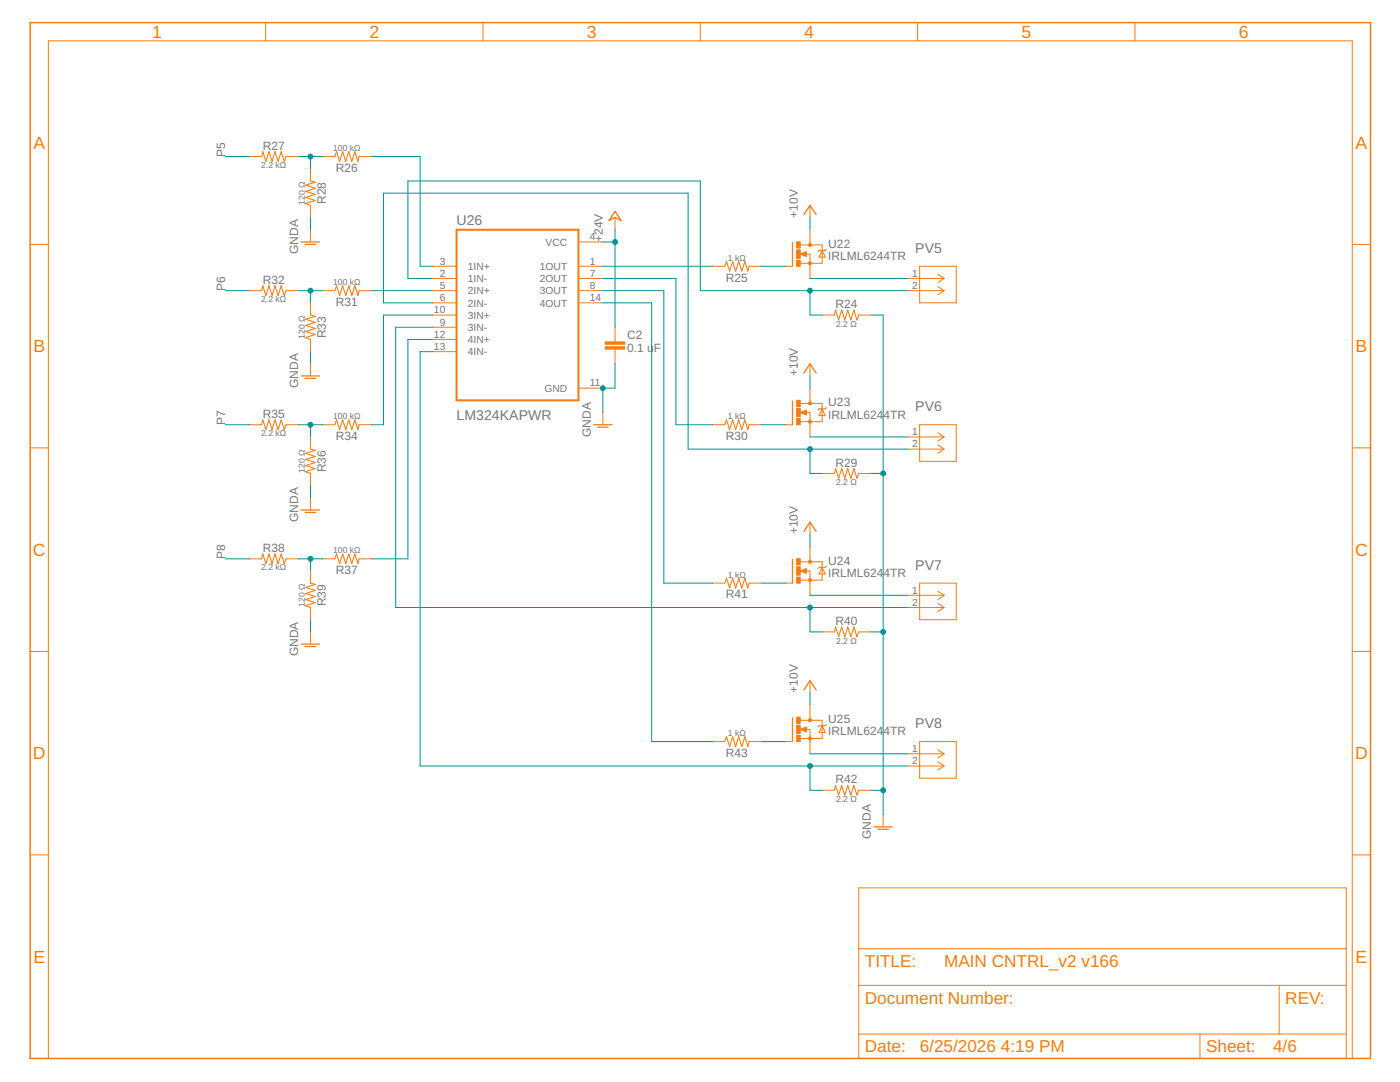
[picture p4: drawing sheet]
<svg xmlns="http://www.w3.org/2000/svg" width="279mm" height="216mm" viewBox="0 0 279 216" stroke-linecap="round" stroke-linejoin="round" font-family="sans-serif">
<g fill="none" stroke="#f57c10" stroke-width=".25">
<path d="M60.1 48.3h3.7M60.9 48.8h2.1M122.7 42.2l1.3 1.8-1.3-.6-1.2 .6zM158.2 48.4v4.7M160.4 42.8l1.2-1.8 1.3 1.8M60.1 75h3.7M60.9 75.5h2.1M160.4 74.4l1.2-1.8 1.3 1.8M118.5 84.8h3.6M119.3 85.2h2M158.2 80v4.8M60.1 101.8h3.7"/>
<path d="M60.9 102.3h2.1M158.2 111.6v4.8M160.4 106l1.2-1.8 1.3 1.8M60.1 128.5h3.7M60.9 129h2.1M160.4 137.6l1.2-1.8 1.3 1.8M158.2 143.2v4.8M174.4 165h3.7M175.2 165.5h2.1"/>
</g>
<g fill="none" stroke="#f57c10" stroke-width=".2">
<path d="M53 4.5v3.6M96.4 4.5v3.6M139.8 4.5v3.6M183.1 4.5v3.6M226.5 4.5v3.6M49.8 31.2h2.4M57.1 31.2h2.4M62 33.7v2.4M64.4 31.2h2.4M71.7 31.2h2.4M6 48.8h3.7M49.8 58h2.4"/>
<path d="M57.1 58h2.4M62 41v2.4M62 45.8v2.5M64.4 58h2.4M71.7 58h2.4M86.3 53.1h4.8M86.3 55.6h4.8M86.3 58h4.8M115.4 53.1h4.9M115.4 55.6h4.9M115.4 58h4.9M115.4 48.3h4.9"/>
<path d="M122.7 43.4v2.4M142.2 53.1h2.4M149.5 53.1h2.4M156.8 53.1h1.4M159.7 50.7l1.2-.5v1zM159.7 48.9h4.4v3.6h-4.4M160.8 50.7h.8v4.9M161.6 41v2.4M161.6 45.8v3.1M164.1 50l.6 1.3h-1.2zM164.9 49.7l-.2 .3h-1.2l-.3 .2M181.1 55.6h7.3"/>
<path d="M181.1 58h7.3M183.5 53.1h7.3v7.3h-7.3zM187.2 54.8l1.2 .8M187.2 57.2l1.2 .8M188.4 55.6l-1.2 .8M188.4 58l-1.2 .8M269.9 48.8h3.6M62 60.4v2.5M62 67.7v2.5M62 72.6v2.4M86.3 62.9h4.8M86.3 60.4h4.8"/>
<path d="M86.3 65.3h4.8M86.3 67.7h4.8M86.3 70.2h4.8M115.4 60.4h4.9M115.4 77.4h4.9M122.7 65.3v2.9M122.7 69.7v2.9M161.6 72.6v2.4M161.6 77.4v3.1M164.1 62.9h2.4M171.4 62.9h2.4M6 89.4h3.7"/>
<path d="M49.8 84.8h2.4M57.1 84.8h2.4M62 87.2v2.4M62 94.5v2.4M62 99.3v2.5M64.4 84.8h2.4M71.7 84.8h2.4M120.3 82.3v2.5M142.2 84.8h2.4M149.5 84.8h2.4M156.8 84.8h1.4M159.7 82.3l1.2-.5v1z"/>
<path d="M159.7 80.5h4.4v3.6h-4.4M160.8 82.3h.8v4.9M164.1 81.6l.6 1.3h-1.2zM164.1 94.5h2.4M164.9 81.3l-.2 .3h-1.2l-.3 .2M171.4 94.5h2.4M181.1 87.2h7.3M181.1 89.6h7.3M183.5 84.8h7.3v7.3h-7.3zM187.2 86.4l1.2 .8M187.2 88.8l1.2 .8M188.4 87.2l-1.2 .8"/>
<path d="M188.4 89.6l-1.2 .8M269.9 89.4h3.6M49.8 111.5h2.4M57.1 111.5h2.4M62 113.9v2.5M64.4 111.5h2.4M71.7 111.5h2.4M142.2 116.4h2.4M149.5 116.4h2.4M156.8 116.4h1.4M159.7 113.9l1.2-.4v.9zM159.7 112.1h4.4v3.7h-4.4"/>
<path d="M160.8 113.9h.8v4.9M161.6 104.2v2.4M161.6 109.1v3M164.1 113.2l.6 1.3h-1.2zM164.9 113l-.2 .2h-1.2l-.3 .3M181.1 118.8h7.3M183.5 116.4h7.3v7.3h-7.3zM187.2 118l1.2 .8M188.4 118.8l-1.2 .8M6 130h3.7M62 121.2v2.5M62 126.1v2.4"/>
<path d="M161.6 135.8v2.4M164.1 126.1h2.4M171.4 126.1h2.4M181.1 121.2h7.3M187.2 120.4l1.2 .8M188.4 121.2l-1.2 .8M269.9 130h3.6M142.2 148h2.4M149.5 148h2.4M156.8 148h1.4M159.7 145.5l1.2-.4v.9zM159.7 143.7h4.4v3.7h-4.4"/>
<path d="M160.8 145.5h.8v4.9M161.6 140.7v3M164.1 144.8l.6 1.4h-1.2zM164.1 157.7h2.4M164.9 144.6l-.2 .2h-1.2l-.3 .3M171.4 157.7h2.4M181.1 150.4h7.3M181.1 152.8h7.3M183.5 148h7.3v7.3h-7.3zM187.2 149.6l1.2 .8M187.2 152l1.2 .8M188.4 150.4l-1.2 .8"/>
<path d="M188.4 152.8l-1.2 .8M6 170.6h3.7M171.4 177.2h97.3v34h-97.3zM176.3 162.6v2.4M269.9 170.6h3.6M171.4 196.6h97.3M171.4 189.3h97.3M255.3 196.6v9.7M9.7 211.2v-203.1h260.2v203.1M171.4 206.3h97.3M239.5 206.3v4.9"/>
</g>
<path d="M6 4.5h267.5v206.7h-267.5zM160.8 50.5l-.8 .2 .8 .2v-.2h-.2M160.8 82.1l-.8 .2 .8 .2v-.2h-.2M160.8 113.7l-.8 .2 .8 .3v-.3h-.2M160.8 145.3l-.8 .2 .8 .3v-.3h-.2" fill="none" stroke="#f57c10" stroke-width=".3"/>
<g fill="#f57c10" stroke="#f57c10" stroke-width=".2">
<path d="M161.4 52.3h.5v.4l-.3 .2-.2-.2-.1-.2z" fill-rule="evenodd"/>
<path d="M161.4 80.3h.5v.4l-.3 .1-.2-.1-.1-.2z" fill-rule="evenodd"/>
<path d="M161.4 115.5h.5v.5l-.3 .1-.2-.1-.1-.2z" fill-rule="evenodd"/>
<path d="M161.4 143.5h.5v.4l-.3 .1-.2-.1-.1-.2z" fill-rule="evenodd"/>
<circle cx="161.7" cy="48.9" r=".32"/>
<circle cx="161.7" cy="84.1" r=".32"/>
<circle cx="161.7" cy="112.1" r=".32"/>
<circle cx="161.7" cy="147.4" r=".32"/>
</g>
<g fill="#f57c10" stroke="#f57c10" stroke-width=".2">
<path d="M159 51.9h.7v1.2h-.7z"/>
<path d="M159 48.3h.7v1.2h-.7z"/>
<path d="M159 49.8h.7v1.7h-.7z"/>
<path d="M159 83.5h.7v1.3h-.7z"/>
<path d="M159 79.9h.7v1.2h-.7z"/>
<path d="M159 81.5h.7v1.7h-.7z"/>
<path d="M159 115.1h.7v1.3h-.7z"/>
<path d="M159 111.5h.7v1.2h-.7z"/>
<path d="M159 113.1h.7v1.7h-.7z"/>
<path d="M159 146.7h.7v1.3h-.7z"/>
<path d="M159 143.1h.7v1.2h-.7z"/>
<path d="M159 144.7h.7v1.7h-.7z"/>
<path d="M120.8 69.2h3.9v.5h-3.9z"/>
<path d="M120.8 68.2h3.9v.5h-3.9z"/>
</g>
<g fill="none" stroke="#f57c10" stroke-width=".21">
<path d="M52.2 31.2l.3-.9 .6 1.9 .6-1.9 .6 1.9 .6-1.9 .6 1.9 .6-1.9 .6 1.9 .4-1M62 36.1l.9 .3-1.9 .6 1.9 .6-1.9 .6 1.9 .6-1.9 .6 1.9 .6-1.9 .6 1 .4M66.8 31.2l.4-.9 .6 1.9 .6-1.9 .6 1.9 .6-1.9 .6 1.9 .6-1.9 .6 1.9 .3-1M52.2 58l.3-1 .6 2 .6-2 .6 2 .6-2 .6 2 .6-2 .6 2 .4-1M66.8 58l.4-1 .6 2 .6-2 .6 2 .6-2 .6 2 .6-2 .6 2 .3-1M144.6 53.1l.4-.9 .6 1.9 .6-1.9 .6 1.9 .6-1.9 .6 1.9 .7-1.9 .5 1.9 .3-1M62 62.9l.9 .2-1.9 .6 1.9 .6-1.9 .6 1.9 .6-1.9 .6 1.9 .7-1.9 .6 1 .3M166.5 62.9l.3-1 .6 1.9 .6-1.9 .6 1.9 .6-1.9 .6 1.9 .6-1.9 .6 1.9 .4-.9M52.2 84.8l.3-1 .6 1.9 .6-1.9 .6 1.9 .6-1.9 .6 1.9 .6-1.9 .6 1.9 .4-.9M62 89.6l.9 .3-1.9 .6 1.9 .6-1.9 .6 1.9 .6-1.9 .6 1.9 .6-1.9 .6 1 .4M66.8 84.8l.4-1 .6 1.9 .6-1.9 .6 1.9 .6-1.9 .6 1.9 .6-1.9 .6 1.9 .3-.9M144.6 84.8l.4-1 .6 1.9 .6-1.9 .6 1.9 .6-1.9 .6 1.9 .7-1.9 .5 1.9 .3-.9"/>
<path d="M166.5 94.5l.3-1 .6 1.9 .6-1.9 .6 1.9 .6-1.9 .6 1.9 .6-1.9 .6 1.9 .4-.9M52.2 111.5l.3-1 .6 2 .6-2 .6 2 .6-2 .6 2 .6-2 .6 2 .4-1M62 116.4l.9 .2-1.9 .6 1.9 .6-1.9 .6 1.9 .6-1.9 .6 1.9 .6-1.9 .7 1 .3M66.8 111.5l.4-1 .6 2 .6-2 .6 2 .6-2 .6 2 .6-2 .6 2 .3-1M144.6 116.4l.4-1 .6 1.9 .6-1.9 .6 1.9 .6-1.9 .6 1.9 .7-1.9 .5 1.9 .3-.9M166.5 126.1l.3-1 .6 2 .6-2 .6 2 .6-2 .6 2 .6-2 .6 2 .4-1M144.6 148l.4-1 .6 1.9 .6-1.9 .6 1.9 .6-1.9 .6 1.9 .7-1.9 .5 1.9 .3-.9M166.5 157.7l.3-1 .6 2 .6-2 .6 2 .6-2 .6 2 .6-2 .6 2 .4-1"/>
</g>
<path d="M91.1 45.8h24.3v34.1h-24.3z" fill="none" stroke="#f57c10" stroke-width=".4"/>
<g fill="none" stroke="#009292" stroke-width=".2">
<path d="M44.9 31.2h4.9M59.5 31.2h4.9M62 31.2v2.5M74.1 31.2h9.7v21.9h2.5M44.9 58h4.9M59.5 58h4.9M62 43.4v2.4M62 58v2.4M74.1 58h12.2M86.3 55.6h-4.9v-19.5h58.4v21.9h41.3M120.3 48.3h2.4M120.3 55.6h14.6v29.2h7.3"/>
<path d="M120.3 58h12.2v58.4h9.7M120.3 53.1h21.9M122.7 45.8v19.5M151.9 53.1h4.9M161.6 43.4v2.4M161.6 58v4.9h2.5M161.6 55.6h19.5M62 70.2v2.4M86.3 62.9h-9.8v21.9h-2.4M86.3 67.7h-4.9v43.8h-7.3M86.3 70.2h-2.5v82.6h97.3M86.3 60.4h-9.8v-21.9h60.8v51.1h43.8"/>
<path d="M86.3 65.3h-7.3v55.9h102.1M120.3 60.4h9.7v87.6h12.2M122.7 72.6v4.8h-2.4v4.9M161.6 75v2.4M173.8 62.9h2.5v99.7M44.9 84.8h4.9M59.5 84.8h4.9M62 84.8v2.4M62 96.9v2.4M151.9 84.8h4.9M161.6 89.6v4.9h2.5M161.6 87.2h19.5"/>
<path d="M173.8 94.5h2.5M44.9 111.5h4.9M59.5 111.5h4.9M62 111.5v2.4M151.9 116.4h4.9M161.6 106.6v2.5M161.6 118.8h19.5M62 123.7v2.4M161.6 121.2v4.9h2.5M161.6 138.2v2.5M173.8 126.1h2.5M151.9 148h4.9"/>
<path d="M161.6 152.8v4.9h2.5M161.6 150.4h19.5M173.8 157.7h2.5"/>
</g>
<g fill="#009292" stroke="#009292" stroke-width=".2">
<circle cx="176.3" cy="157.7" r=".49"/>
<circle cx="176.3" cy="126.1" r=".49"/>
<circle cx="176.3" cy="94.5" r=".49"/>
<circle cx="120.3" cy="77.4" r=".49"/>
<circle cx="122.7" cy="48.3" r=".49"/>
<circle cx="161.6" cy="58" r=".49"/>
<circle cx="62" cy="31.2" r=".49"/>
<circle cx="62" cy="58" r=".49"/>
<circle cx="62" cy="84.8" r=".49"/>
<circle cx="62" cy="111.5" r=".49"/>
<circle cx="161.6" cy="121.2" r=".49"/>
<circle cx="161.6" cy="89.6" r=".49"/>
<circle cx="161.6" cy="152.8" r=".49"/>
</g>
<g font-size="3.5" fill="#f57c10">
<text x="30.4" y="7.6">1</text>
<text x="73.7" y="7.6">2</text>
<text x="117.1" y="7.6">3</text>
<text x="160.5" y="7.6">4</text>
<text x="203.8" y="7.6">5</text>
<text x="247.2" y="7.6">6</text>
<text x="6.7" y="29.7">A</text>
<text x="270.5" y="29.7">A</text>
<text x="6.7" y="70.3">B</text>
<text x="270.5" y="70.3">B</text>
<text x="6.6" y="110.9">C</text>
<text x="270.4" y="110.9">C</text>
<text x="6.6" y="151.5">D</text>
<text x="270.4" y="151.5">D</text>
<text x="6.7" y="192.1">E</text>
<text x="270.5" y="192.1">E</text>
</g>
<g font-size="3.4" fill="#f57c10">
<text x="172.6" y="193">TITLE:</text>
<text x="188.4" y="193">MAIN CNTRL_v2 v166</text>
<text x="172.6" y="200.3">Document Number:</text>
<text x="256.5" y="200.3">REV:</text>
<text x="172.6" y="210">Date:</text>
<text x="183.5" y="210">6/25/2026</text>
<text x="199.7" y="210">4:19 PM</text>
<text x="240.7" y="210">Sheet:</text>
<text x="254.1" y="210">4/6</text>
</g>
<g font-size="2.8" fill="#757575">
<text x="91.1" y="44.9">U26</text>
<text x="182.7" y="50.5">PV5</text>
<text x="91.1" y="83.7">LM324KAPWR</text>
<text x="182.7" y="82.1">PV6</text>
<text x="182.7" y="113.7">PV7</text>
<text x="182.7" y="145.3">PV8</text>
</g>
<g font-size="2.4" fill="#757575">
<text x="52.4" y="29.9">R27</text>
<text x="44.9" y="31.2" transform="rotate(-90 44.9 31.2)">P5</text>
<text x="67" y="34.3">R26</text>
<text x="65" y="40.7" transform="rotate(-90 65 40.7)">R28</text>
<text x="159.2" y="43.4" transform="rotate(-90 159.2 43.4)">+10V</text>
<text x="59.5" y="50.7" transform="rotate(-90 59.5 50.7)">GNDA</text>
<text x="120.3" y="48.3" transform="rotate(-90 120.3 48.3)">+24V</text>
<text x="165.3" y="51.9">IRLML6244TR</text>
<text x="165.3" y="49.5">U22</text>
<text x="44.9" y="58" transform="rotate(-90 44.9 58)">P6</text>
<text x="52.4" y="56.6">R32</text>
<text x="144.9" y="56.2">R25</text>
<text x="67" y="61.1">R31</text>
<text x="166.8" y="61.5">R24</text>
<text x="65" y="67.5" transform="rotate(-90 65 67.5)">R33</text>
<text x="125.2" y="70.2">0.1 u</text>
<text x="125.2" y="67.7">C2</text>
<text x="130.5" y="70.2">F</text>
<text x="59.5" y="77.5" transform="rotate(-90 59.5 77.5)">GNDA</text>
<text x="159.2" y="75" transform="rotate(-90 159.2 75)">+10V</text>
<text x="52.4" y="83.4">R35</text>
<text x="165.3" y="83.5">IRLML624</text>
<text x="165.3" y="81.1">U23</text>
<text x="176.3" y="83.5">4TR</text>
<text x="44.9" y="84.7" transform="rotate(-90 44.9 84.7)">P7</text>
<text x="67" y="87.8">R34</text>
<text x="117.9" y="87.2" transform="rotate(-90 117.9 87.2)">GNDA</text>
<text x="144.9" y="87.8">R30</text>
<text x="65" y="94.2" transform="rotate(-90 65 94.2)">R36</text>
<text x="166.8" y="93.1">R29</text>
<text x="59.5" y="104.2" transform="rotate(-90 59.5 104.2)">GNDA</text>
<text x="159.2" y="106.6" transform="rotate(-90 159.2 106.6)">+10V</text>
<text x="44.9" y="111.5" transform="rotate(-90 44.9 111.5)">P8</text>
<text x="52.4" y="110.1">R38</text>
<text x="165.3" y="112.7">U24</text>
<text x="67" y="114.6">R37</text>
<text x="144.9" y="119.4">R41</text>
<text x="165.3" y="115.1">IRLML624</text>
<text x="176.3" y="115.1">4TR</text>
<text x="65" y="121" transform="rotate(-90 65 121)">R39</text>
<text x="166.8" y="124.7">R40</text>
<text x="59.5" y="131" transform="rotate(-90 59.5 131)">GNDA</text>
<text x="159.2" y="138.2" transform="rotate(-90 159.2 138.2)">+10V</text>
<text x="165.3" y="146.8">IRLML624</text>
<text x="165.3" y="144.3">U25</text>
<text x="176.3" y="146.8">4TR</text>
<text x="144.9" y="151">R43</text>
<text x="166.8" y="156.3">R42</text>
<text x="173.8" y="167.4" transform="rotate(-90 173.8 167.4)">GNDA</text>
</g>
<g font-size="2.1" fill="#757575">
<text x="117.7" y="47.9">4</text>
<text x="87.7" y="52.8">3</text>
<text x="93.4" y="53.9">1IN+</text>
<text x="107.8" y="53.9">1OUT</text>
<text x="108.9" y="49">VCC</text>
<text x="117.7" y="52.8">1</text>
<text x="87.7" y="55.2">2</text>
<text x="87.7" y="57.7">5</text>
<text x="93.4" y="56.3">1IN-</text>
<text x="93.4" y="58.7">2IN+</text>
<text x="107.8" y="56.3">2OUT</text>
<text x="107.8" y="58.7">3OUT</text>
<text x="117.7" y="55.2">7</text>
<text x="117.7" y="57.7">8</text>
<text x="182.1" y="55.2">1</text>
<text x="182.1" y="57.7">2</text>
<text x="86.6" y="62.5">10</text>
<text x="87.7" y="60.1">6</text>
<text x="87.7" y="65">9</text>
<text x="93.4" y="61.2">2IN-</text>
<text x="93.4" y="63.6">3IN+</text>
<text x="107.8" y="61.2">4OUT</text>
<text x="117.7" y="60.1">14</text>
<text x="86.6" y="67.4">12</text>
<text x="86.6" y="69.8">13</text>
<text x="93.4" y="66">3IN-</text>
<text x="93.4" y="68.5">4IN+</text>
<text x="93.4" y="70.9">4IN-</text>
<text x="117.7" y="77.1">11</text>
<text x="108.7" y="78.2">GND</text>
<text x="182.1" y="86.8">1</text>
<text x="182.1" y="89.3">2</text>
<text x="182.1" y="118.5">1</text>
<text x="182.1" y="120.9">2</text>
<text x="182.1" y="150.1">1</text>
<text x="182.1" y="152.5">2</text>
</g>
<g font-size="1.7" fill="#757575">
<text x="52.1" y="33.6">2.2 kΩ</text>
<text x="66.5" y="30.1">100 kΩ</text>
<text x="60.8" y="40.9" transform="rotate(-90 60.8 40.9)">120 Ω</text>
<text x="145.3" y="52">1 kΩ</text>
<text x="66.5" y="56.9">100 kΩ</text>
<text x="52.1" y="60.3">2.2 kΩ</text>
<text x="166.9" y="65.2">2.2 Ω</text>
<text x="60.8" y="67.6" transform="rotate(-90 60.8 67.6)">120 Ω</text>
<text x="66.5" y="83.6">100 kΩ</text>
<text x="145.3" y="83.6">1 kΩ</text>
<text x="52.1" y="87.1">2.2 kΩ</text>
<text x="60.8" y="94.4" transform="rotate(-90 60.8 94.4)">120 Ω</text>
<text x="166.9" y="96.8">2.2 Ω</text>
<text x="52.1" y="113.8">2.2 kΩ</text>
<text x="66.5" y="110.4">100 kΩ</text>
<text x="145.3" y="115.3">1 kΩ</text>
<text x="60.8" y="121.1" transform="rotate(-90 60.8 121.1)">120 Ω</text>
<text x="166.9" y="128.4">2.2 Ω</text>
<text x="145.3" y="146.9">1 kΩ</text>
<text x="166.9" y="160">2.2 Ω</text>
</g>
</svg>
